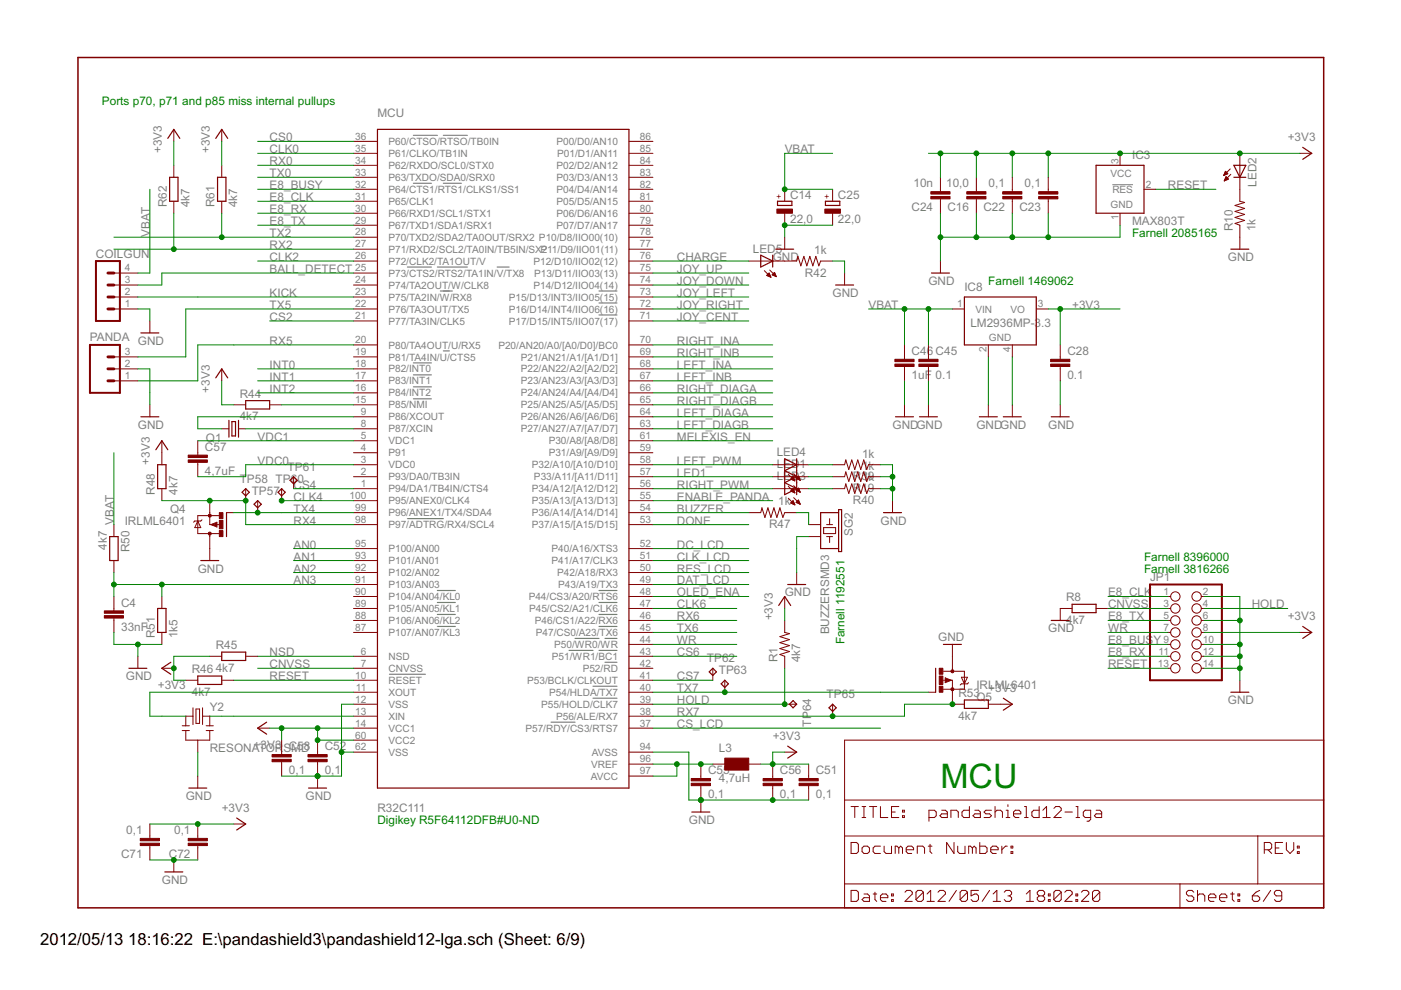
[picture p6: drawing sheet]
<svg xmlns="http://www.w3.org/2000/svg" width="297mm" height="210mm" viewBox="0 0 297 210" stroke-linecap="round" stroke-linejoin="round" font-family="sans-serif">
<g fill="none" stroke="#808080" stroke-width=".25">
<path d="M87.7 28.7h5M87.7 38.9h3.8M94 28.7h5.1M94 38.9h3.8M86.4 56.6h5.1M92.7 56.6h6.4M105.4 56.6h2.5M87.7 76.9h3.8M87.7 79.5h3.8M93.4 61.7h2.5M94 74.4h1.3M127 61.7h3.8"/>
<path d="M127 64.2h3.8M127 66.8h3.8M87.7 82h3.8M87.7 84.6h3.8M86.4 110h7.6M92.7 125.2h3.8M92.7 127.7h3.8M92.7 130.3h3.8M92.7 132.8h3.8M120.6 137.9h5.1M121.9 135.4h5.1M127 137.9h3.8"/>
<path d="M127 125.2h3.8M127 127.7h3.8M127 130.3h3.8M127 132.8h3.8M128.3 135.4h2.5M82.6 143h7.6M116.8 153.1h5.1M125.7 145.5h5.1M125.7 148h5.1M128.3 140.4h2.5"/>
</g>
<path d="M235.8 39.2h4.4" fill="none" stroke="#808080" stroke-width=".21"/>
<path d="M16.5 12.2h264.1v180.3h-264.1zM45.9 111l-.9 .2 .9 .3v-.3h-.3M200.8 144.2h-.3v-.2l.9 .2-.9 .3" fill="none" stroke="#800000" stroke-width=".32"/>
<g fill="none" stroke="#800000" stroke-width=".21">
<path d="M36.9 27.4v2.6M36.9 35.1v2.5M47 27.4v2.6M47 35.1v2.5M75 32.5h5M75 35.1h5M75 37.6h5M75 30h5M133.3 32.5h5.1M133.3 35.1h5.1M133.3 37.6h5.1M133.3 30h5.1"/>
<path d="M199.4 37.6v3M207 37.6v3M214.6 37.6v3M222.2 37.6v3M237.5 32.5v2.6M259.5 37.1h.2M259.5 37h.5M259.6 36.9h.6M259.6 38.3h.1M259.6 38.2h.3M259.7 36.7h.5M259.7 36.6h.4"/>
<path d="M259.7 38.1h.5M259.7 36.5h.3M259.7 38h.7M259.8 36.4h.1M259.8 37.8h.5M259.8 36.3l.5 .5-.9 .4zM259.8 37.7h.4M259.9 37.6h.2M259.9 37.5l-.3 .9M259.9 37.5l.6 .5-.9 .4M259.9 37.5h.1M260.8 35.8l-1.4 1.4"/>
<path d="M261 37l-1.4 1.4M262.9 32.5v10.2l1 .2-2 .7 2 .6-2 .6 2 .7-2 .6 2 .6-2 .7 1 .4v5M275.6 32.5h2.5M24.2 57.9h5M36.9 42.7v2.5M47 42.7v2.5M75 40.1h5M75 42.7h5M75 45.2h5M75 47.8h5M75 50.3h5M75 52.8h5"/>
<path d="M75 55.4h5M75 57.9h5M133.3 40.1h5.1M133.3 42.7h5.1M133.3 45.2h5.1M133.3 47.8h5.1M133.3 50.3h5.1M133.3 52.8h5.1M133.3 55.4h5.1M133.3 57.9h5.1M158.7 55.4h10.2l.3-1 .6 2 .6-2 .7 2 .6-2 .6 2 .7-2 .6 2 .4-1h2.5M162.1 57.4l1.3 1.4"/>
<path d="M162.6 58.4l.5-.5 .3 .9zM162.6 58.3h.7M162.7 58.5h.6M162.8 58.2h.4M162.9 58.1h.3M162.9 58.6h.5M163 58h.1M163.2 57.3l1.4 1.4M163.2 58.7h.2M163.7 58.3l.5-.5 .4 .9zM163.8 58.2h.6M163.8 58.3h.6"/>
<path d="M163.9 58.1h.4M164 58h.3M164.1 58.5h.4M164.1 57.8h.2M164.4 58.6h.1M166.4 40.1v2.6M166.4 45.2v2.6M166.4 50.3v2.5M176.5 40.1v2.6M176.5 45.2v2.6M179.1 57.9v2.5M199.4 42.2v3"/>
<path d="M199.4 55.4v2.5M207 42.2v3M214.6 42.2v3M222.2 42.2v3M237.5 45.2v2.6M242.5 40.1h2.6M24.2 60.4h5M24.2 63h5M24.2 65.5h5M24.2 75.7h5M24.2 78.2h5M31.8 68.1v2.5"/>
<path d="M47 78.2v2.6M75 60.4h5M75 63h5M75 65.5h5M75 68.1h5M75 73.1h5M75 75.7h5M75 78.2h5M133.3 60.4h5.1M133.3 63h5.1M133.3 65.5h5.1M133.3 68.1h5.1"/>
<path d="M133.3 73.1h5.1M133.3 75.7h5.1M133.3 78.2h5.1M191.8 73.1v3.1M191.8 77.7v3.1M196.8 73.1v3.1M196.8 77.7v3.1M201.9 65.5h2.6M209.5 73.1v2.6M214.6 73.1v2.6M219.7 65.5h2.5M224.8 73.1v3.1"/>
<path d="M224.8 77.7v3.1M24.2 80.8h5M31.8 85.8v2.6M34.3 93.5v5M41.9 93.5v3M41.9 98v3.1M47 90.9h1.5M49.6 85.8h2.5M50.6 90.9h1.5M57.2 85.8h2.5M75 80.8h5M75 83.3h5"/>
<path d="M75 85.8h5M75 88.4h5M75 90.9h5M75 93.5h5M75 96h5M75 98.5h5M133.3 80.8h5.1M133.3 83.3h5.1M133.3 85.8h5.1M133.3 88.4h5.1M133.3 90.9h5.1M133.3 93.5h5.1"/>
<path d="M133.3 96h5.1M133.3 98.5h5.1M163.8 98.5h7.6M176.5 98.5h2.6l.2-1 .7 2 .6-2 .6 2 .7-2 .6 2 .6-2 .7 2 .3-1h2.6M191.8 85.8v2.6M196.8 85.8v2.6M209.5 85.8v2.6M214.6 85.8v2.6M224.8 85.8v2.6M24.2 111.2v2.6M24.2 118.9v2.5M34.3 103.6v2.6"/>
<path d="M41.9 110.5l.7 1.4h-1.3zM42.8 110.2l-.2 .3h-1.3l-.3 .2M44.5 106.2v5h.3M44.5 113.1v5.8M44.7 111.2l1.3-.5v1zM45.9 111.2h.9M46.5 109.3h-4.6v3.8h4.6M48 108.7h1.6M52.1 103.6v2.6M54.6 106.2v2.5M59.7 103.6v2.6M62.3 101.1v2.5"/>
<path d="M75 101.1h5M75 103.6h5M75 106.2h5M75 108.7h5M75 111.2h5M75 116.3h5M75 118.9h5M133.3 101.1h5.1M133.3 103.6h5.1M133.3 106.2h5.1M133.3 108.7h5.1M133.3 111.2h5.1"/>
<path d="M133.3 116.3h5.1M133.3 118.9h5.1M158.7 108.7h2.6l.2-1 .7 2 .6-2 .6 2 .7-2 .6 2 .7-2 .6 2 .4-1h2.5M163.8 101.1h7.6M163.8 103.6h7.6M167.1 103.1l1.4 1.4M167.1 105.6l1.4 1.4M167.1 100.6l1.4 1.4M167.6 104.1l.5-.5 .4 .9zM167.6 106.7l.5-.5 .4 .8zM167.6 101.6l.5-.5 .4 .9zM167.7 104h.6"/>
<path d="M167.7 101.5h.6M167.7 106.6h.6M167.7 104.2h.7M167.7 106.7h.7M167.8 101.6h.6M167.8 103.9h.5M167.8 106.4h.5M167.8 101.4h.5M167.9 101.3h.3M168 103.8h.2M168 106.3h.2M168 106.8h.4"/>
<path d="M168 104.3h.4M168 101.7h.4M168.1 103.7h.1M168.1 101.2h.1M168.1 106.2h.1M168.3 103l1.4 1.4M168.3 105.5l1.4 1.4M168.3 100.4l1.4 1.4M168.3 106.9h.2M168.3 104.4h.2M168.3 101.9h.2M168.8 104l.5-.5 .4 .9z"/>
<path d="M168.8 106.5l.5-.5 .4 .9zM168.8 101.5l.5-.6 .4 .9zM168.8 103.9h.7M168.8 106.4h.7M168.8 101.4h.7M168.9 106.6h.6M168.9 104h.6M168.9 101.5h.6M169 101.3h.4M169 103.8h.4M169 106.3h.4M169.1 103.7h.3"/>
<path d="M169.1 101.2h.3M169.1 106.2h.3M169.2 104.2h.4M169.2 106.7h.4M169.2 103.6h.1M169.2 106.1h.1M169.2 101.6h.4M169.2 101h.1M169.5 106.8h.1M169.5 104.3h.1M169.5 101.7h.1M171.4 111.2h2.6"/>
<path d="M171.4 113.8h2.6M174.6 111.9h2.6v1.2h-2.6zM175.3 111.2h1.2M175.3 113.8h1.2M175.9 110v1.2M175.9 113.8v1.2M176.5 101.1h2.6l.2-1 .7 2 .6-2 .6 2 .7-2 .6 2 .6-2 .7 2 .3-1h2.6M176.5 103.6h2.6l.2-1 .7 2 .6-2 .6 2 .7-2 .6 2 .6-2 .7 2 .3-1h2.6M189.2 106.2v2.5M24.2 126.5v3M24.2 131v3.1M29.2 139.1v2.6"/>
<path d="M34.3 126.5v2.5M34.3 134.1v2.5M44.5 139.1h2.5M52.1 139.1h2.5M75 121.4h5M75 123.9h5M75 126.5h5M75 129h5M75 131.6h5M75 134.1h5M75 139.1h5M133.3 121.4h5.1"/>
<path d="M133.3 123.9h5.1M133.3 126.5h5.1M133.3 129h5.1M133.3 131.6h5.1M133.3 134.1h5.1M133.3 136.6h5.1M133.3 139.1h5.1M166.4 126.5v2.5M166.4 131.6v2.5l1 .2-2 .7 2 .6-2 .6 2 .7-2 .6 2 .6-2 .7 1 .3v2.6M168.9 121.4v2.5M201.9 136.6v5.7M227.3 129h-2.5v2.6"/>
<path d="M232.4 129h2.5M247.6 126.5h.6M247.6 129h.6M247.6 131.6h.6M247.6 134.1h.6M247.6 136.6h.6M247.6 139.1h.6M254.7 126.5h.5M254.7 129h.5M254.7 131.6h.5M254.7 134.1h.5M254.7 136.6h.5"/>
<path d="M254.7 139.1h.5M275.6 134.1h2.5M34.3 141.7h2.6M38.6 153.9h1.6M38.6 154.9h1.6M39.4 154.9v2h5.1v-2M39.4 144.2h2.5M40.9 151.8h-1.5v2.1M40.9 150.1v3.5M41.6 150.3h.7v3.1h-.7zM41.9 156.9v2.6M42.9 151.8h1.6v2.1"/>
<path d="M42.9 150.1v3.5M43.7 153.9h1.5M43.7 154.9h1.5M47 144.2h2.6M54.6 154.4h2.6M59.7 156.9v3.1M67.3 156.9v3.1M75 156.9h5M75 141.7h5M75 144.2h5M75 146.8h5M75 149.3h5"/>
<path d="M75 151.8h5M75 154.4h5M75 159.5h5M133.3 141.7h5.1M133.3 144.2h5.1M133.3 146.8h5.1M133.3 149.3h5.1M133.3 151.8h5.1M133.3 154.4h5.1M133.3 159.5h5.1M151.1 141.7v2.5M153.7 144.2v2.6"/>
<path d="M166.4 149.3h2.5M166.4 159.5h2.5M176.5 149.3v2.5M179.1 156.9h101.5v35.6h-101.5zM196.8 146.8h1.6M199.6 144.2h.9M199.9 142.3h4.6v3.8h-4.6M200.4 143.7l1.3 .5-1.3 .5zM201.6 144.2h.3v5.1h2.6M203.8 143.6h1.3l-.6 1.4zM205.4 144.7l-.3 .3h-1.3l-.2 .2M209.5 149.3h5.1"/>
<path d="M247.6 141.7h.6M254.7 141.7h.5M262.9 144.2v2.6M31.8 174.7v3.1M31.8 179.3v3M41.9 164.5v2.6M41.9 174.7v3.1M41.9 179.3v3M49.6 174.7h2.5M59.7 161.5v3M67.3 161.5v5.6M133.3 162h5.1"/>
<path d="M133.3 164.5h5.1M148.6 162v3.1M148.6 166.6v5.6M151.1 162h2.6M158.7 162h2.6M163.8 162v3.1M163.8 166.6v3M171.4 162v3.1M171.4 166.6v3M179.1 177.2h101.5M179.1 169.6h101.5M180.4 178.6h1.2l.4 .4v1.6l-.4 .4h-1.2z"/>
<path d="M180.4 171h1.6M181.2 171v2.3M182.8 179.8l.4-.4h.7l.4 .4v.8l-.4 .4h-.7l-.4-.4zM182.8 171h.8M182.8 173.3h.8M183.2 171v2.3M184.3 171h1.6M185.1 171v2.3M186.7 171v2.3h1.5M186.7 179.4h-1.2l-.4 .4v.8l.4 .4h1.2M187.5 179.4v1.2l.4 .4h1.1v-1.6M189 172.2h.8"/>
<path d="M190.6 171h-1.6v2.3h1.6M190.6 179.8l-.4-.4h-.4v1.6M190.6 179.8l.4-.4 .3 .4v1.2M190.6 179.8v1.2M191.3 173h.4v.3h-.4zM191.3 171.8h.4v.4h-.4zM196.8 179.4h.8M197 173.3h1.1l.4-.3v-.8l-.4-.4h-1.1v2.3M197.2 179v1.6l.4 .4M199.7 171.8h.7l.5 .4v1.1h-1.2l-.4-.3 .4-.4h1.2M201.6 173.3v-1.5h1.2l.4 .4v1.1M202.3 178.6v2.4l-1.6-2.4v2.4"/>
<path d="M203.1 179.4v1.2l.3 .4h1.2v-1.6M205.5 171v2.3h-1.2l-.3-.3v-.8l.3-.4h1.2M206.2 179.8l-.4-.4h-.4v1.6M206.2 179.8v1.2M206.2 179.8l.3-.4 .4 .4v1.2M206.7 171.8h.8l.4 .4v1.1h-1.2l-.4-.3 .4-.4h1.2M207.7 178.6v2.4h1.2l.4-.4v-.8l-.4-.4h-1.2M210.2 171.8h-1.2l-.4 .4 .4 .4h.8l.4 .4-.4 .3h-1.2M211 172.2l.4-.4h.8l.3 .4v1.1M211 171v2.3M212.4 179.4v1.6M213.3 173.3h.8"/>
<path d="M213.3 171.8h.4v1.5M213.6 179.4h-.4l-.8 .8M213.7 170.6v.4M214.4 179.4h.3v.4h-.3zM214.9 172.6h1.5v-.4l-.4-.4h-.7l-.4 .4v.8l.4 .3h.7M217.2 171h.4v2.3M217.2 173.3h.8M220.3 171v2.3h-1.1l-.4-.3v-.8l.4-.4h1.1M221.1 173.3h1.6M221.1 171.8l.8-.8v2.3M223.5 171.4l.3-.4h.8l.4 .4v.4l-1.5 1.5h1.5M225.8 172.2h1.6"/>
<path d="M228.1 171h.4v2.3M228.1 173.3h.8M231.2 173.3h-1.1l-.4-.3v-.8l.4-.4h1.1v1.9l-.4 .4h-.3M232.4 171.8h.8l.4 .4v1.1h-1.2l-.4-.3 .4-.4h1.2M266.7 177.2v10.2M270.4 179.8h.8M271.9 178.6h-1.5v2.4h1.5M272.7 178.6v1.6l.8 .8 .8-.8v-1.6M275.1 179.4h.4v.4h-.4zM36.9 182.3v2.6M179.1 187.4h101.5M180.4 188.8h1.2l.4 .4v1.5l-.4 .4h-1.2z"/>
<path d="M183.2 189.5h.7l.4 .4v1.2h-1.1l-.4-.4 .4-.4h1.1M185.1 189.5h.8M185.5 189.2v1.5l.4 .4M186.7 190.3h1.5v-.4l-.3-.4h-.8l-.4 .4v.8l.4 .4h.8M189 190.7h.4v.4h-.4zM189 189.5h.4v.4h-.4zM191.9 189.2l.4-.4h.7l.4 .4v.3l-1.5 1.6h1.5M192.1 180.2h1.6v-.4l-.4-.4h-.8l-.4 .4v.8l.4 .4h.8M194.5 181v-1.6h1.1l.4 .4v1.2M195.8 189.2v1.5l-.4 .4h-.8l-.4-.4M195.8 189.2l-.4-.4h-.8l-.4 .4v1.5M195.8 189.2l-1.6 1.5"/>
<path d="M196.6 191.1h1.5M196.6 189.5l.7-.7v2.3M198.9 189.2l.4-.4h.7l.4 .4v.3l-1.5 1.6h1.5M202.8 188.8l-1.6 2.3M205.1 189.2v1.5l-.4 .4h-.8l-.3-.4M205.1 189.2l-.4-.4h-.8l-.3 .4v1.5M205.1 189.2l-1.5 1.5M207.5 188.8h-1.6v1.1l.8-.4h.4l.4 .4v.8l-.4 .4h-.8l-.4-.4M209.8 188.8l-1.6 2.3M210.1 180.2h1.5v-.4l-.4-.4h-.8l-.3 .4v.8l.3 .4h.8M210.6 191.1h1.5M210.6 189.5l.7-.7v2.3"/>
<path d="M212.9 189.2l.4-.4h.8l.4 .4v.3l-.4 .4M213.7 189.9h.4M214.1 189.9l.4 .4v.4l-.4 .4h-.8l-.4-.4M214.4 180.6h.3v.4h-.3zM217.6 191.1h1.5M217.6 189.5l.8-.7v2.3M220.3 189.9l-.4 .4v.4l.4 .4h.8l.4-.4v-.4l-.4-.4M220.3 189.9l-.4-.4v-.3l.4-.4h.8l.4 .4v.3l-.4 .4M220.3 189.9h.8M222.3 190.7h.4v.4h-.4zM222.3 189.5h.4v.4h-.4zM225 189.2v1.5l-.4 .4h-.8l-.4-.4"/>
<path d="M225 189.2l-.4-.4h-.8l-.4 .4v1.5M225 189.2l-1.6 1.5M225.8 189.2l.4-.4h.7l.4 .4v.3l-1.5 1.6h1.5M228.1 190.7h.4v.4h-.4zM228.1 189.5h.4v.4h-.4zM229.3 189.2l.4-.4h.7l.4 .4v.3l-1.5 1.6h1.5M233.2 189.2v1.5l-.4 .4h-.8l-.4-.4M233.2 189.2l-.4-.4h-.8l-.4 .4v1.5M233.2 189.2l-1.6 1.5M250.2 187.4v5.1M253.1 189.2l-.4-.4h-.8l-.4 .4v.3l.4 .4h.8l.4 .4v.4l-.4 .4h-.8l-.4-.4M253.9 189.9l.4-.4h.8l.3 .4v1.2"/>
<path d="M253.9 188.8v2.3M256.2 190.3h1.6v-.4l-.4-.4h-.8l-.4 .4v.8l.4 .4h.8M258.6 190.3h1.5v-.4l-.4-.4h-.7l-.4 .4v.8l.4 .4h.7M260.9 189.5h.8M261.3 189.2v1.5l.4 .4M262.5 190.7h.3v.4h-.3zM262.5 189.5h.3v.4h-.3zM265.5 189.9h1.2l.4 .4v.4l-.4 .4h-.8l-.4-.4zM267.1 188.8l-.8 .4-.8 .7M268.1 180.2h1.1l.4-.4v-.8l-.4-.4h-1.1v2.4M268.8 180.2l.8 .8M269.4 188.8l-1.6 2.3"/>
<path d="M271.8 189.9h-1.2l-.4-.4v-.3l.4-.4h.8l.4 .4v1.5l-.4 .4h-.8l-.4-.4M275.1 180.6h.4v.4h-.4z"/>
<circle cx="249.2" cy="126.5" r=".99"/>
<circle cx="249.2" cy="129" r=".99"/>
<circle cx="249.2" cy="131.6" r=".99"/>
<circle cx="249.2" cy="134.1" r=".99"/>
<circle cx="249.2" cy="139.1" r=".99"/>
<circle cx="249.2" cy="136.6" r=".99"/>
<circle cx="253.7" cy="129" r=".99"/>
<circle cx="253.7" cy="126.5" r=".99"/>
<circle cx="253.7" cy="131.6" r=".99"/>
<circle cx="253.7" cy="134.1" r=".99"/>
<circle cx="253.7" cy="136.6" r=".99"/>
<circle cx="253.7" cy="139.1" r=".99"/>
<circle cx="249.2" cy="141.7" r=".99"/>
<circle cx="253.7" cy="141.7" r=".99"/>
</g>
<g fill="none" stroke="#800000" stroke-width=".25">
<path d="M35.6 29.3l1.3-1.9 1.2 1.9M36 37.6h1.7v5.1h-1.7zM45.7 29.3l1.3-1.9 1.3 1.9M46.1 37.6h1.8v5.1h-1.8zM80 27.4h53.3v139.7h-53.3zM232.4 35.1h10.1v10.1h-10.1zM261.6 35.1h2.5l-1.2 2.5zM261.6 37.6h2.5M276.2 31.2l1.9 1.3-1.9 1.3M161.3 54.1l2.5 1.3-2.5 1.2zM163.8 54.1v2.5M164.5 52.8h3.8"/>
<path d="M164.8 42.7h3.1v.9h-3.1zM175 42.7h3.1v.9h-3.1zM197.5 57.9h3.8M261 52.8h3.8M29.9 70.6h3.8M177.2 60.4h3.8M204.5 63h15.2v10.1h-15.2zM29.9 88.4h3.8M33 95.4l1.3-1.9 1.3 1.9M33.4 98.5h1.8v5.1h-1.8zM45.7 80.1l1.3-1.9 1.3 1.9M48.5 89.1v3.6"/>
<path d="M49.2 89.4h.7v3h-.7zM50.6 89.1v3.6M52.1 84.9h5.1v1.8h-5.1zM166.4 97.3l2.5 1.2-2.5 1.3 2.5 1.3-2.5 1.2 2.5 1.3-2.5 1.3zM168.9 97.3v7.6M189.9 88.4h3.8M194.9 88.4h3.9M207.6 88.4h3.9M212.7 88.4h3.8M222.9 88.4h3.8M23.3 113.8h1.7v5.1h-1.7zM42.6 118.9h3.8"/>
<path d="M48 108.7v5.1M52.1 103.6l.8 .8-.8 .7-.8-.7zM54.6 106.2l.8 .7-.8 .8-.7-.8zM59.7 103.6l.8 .8-.8 .7-.8-.7zM62.3 101.1l.7 .7-.7 .8-.8-.8zM177.8 108.7h-3.8v7.6h3.8M177.8 108.1h.6v8.8h-.6zM187.3 108.7h3.8M33.4 129h1.8v5.1h-1.8zM47 138.3h5.1v1.7h-5.1zM165.1 128.4l1.3-1.9 1.2 1.9M167 123.9h3.8"/>
<path d="M200 136.6h3.8M222.9 131.6h3.8M227.3 128.1h5.1v1.8h-5.1zM276.2 132.8l1.9 1.3-1.9 1.3M27.3 141.7h3.8M36.2 140.4l-1.9 1.3 1.9 1.3M41.9 143.3h5.1v1.8h-5.1zM56.5 153.1l-1.9 1.3 1.9 1.3M150.4 142.5l.7-.8 .8 .8-.8 .7zM153.7 144.2l.7 .8-.7 .8-.8-.8zM167 158.2l1.9 1.3-1.9 1.2M167.4 149.3l.7-.8 .8 .8-.8 .8z"/>
<path d="M175.8 150.1l.7-.8 .8 .8-.8 .7zM198.4 141.7v5.1M204.5 148.4h5v1.8h-5zM212.7 148l1.9 1.3-1.9 1.3M261 146.8h3.8M40 167.1h3.8M50.2 173.4l1.9 1.3-1.9 1.3M65.4 167.1h3.8M146.7 172.2h3.8M34.9 184.9h3.9"/>
</g>
<g fill="#800000" stroke="#800000" stroke-width=".21">
<path d="M169.4 166.1h4.1v.5h-4.1z"/>
<path d="M169.4 165.1h4.1v.5h-4.1z"/>
<path d="M65.3 161h4.1v.5h-4.1z"/>
<path d="M65.3 160h4.1v.5h-4.1z"/>
<path d="M146.6 166.1h4v.5h-4z"/>
<path d="M146.6 165.1h4v.5h-4z"/>
<path d="M161.8 166.1h4.1v.5h-4.1z"/>
<path d="M161.8 165.1h4.1v.5h-4.1z"/>
<path d="M153.7 160.7h5v2.6h-5z"/>
<path d="M39.9 97.5h4.1v.5h-4.1z"/>
<path d="M39.9 96.5h4.1v.5h-4.1z"/>
<path d="M57.7 161h4v.5h-4z"/>
<path d="M57.7 160h4v.5h-4z"/>
<path d="M164.7 44.3h3.3v.9h-3.3z"/>
<path d="M205 40.6h4v.5h-4z"/>
<path d="M205 41.7h4v.5h-4z"/>
<path d="M212.6 40.6h4.1v.5h-4.1z"/>
<path d="M212.6 41.7h4.1v.5h-4.1z"/>
<path d="M220.2 40.6h4.1v.5h-4.1z"/>
<path d="M220.2 41.7h4.1v.5h-4.1z"/>
<path d="M197.4 40.6h4v.5h-4z"/>
<path d="M197.4 41.7h4v.5h-4z"/>
<path d="M174.9 44.3h3.3v.9h-3.3z"/>
<path d="M29.7 177.8h4.1v.5h-4.1z"/>
<path d="M29.7 178.8h4.1v.5h-4.1z"/>
<path d="M39.9 177.8h4.1v.5h-4.1z"/>
<path d="M39.9 178.8h4.1v.5h-4.1z"/>
<path d="M222.8 77.2h4v.5h-4z"/>
<path d="M222.8 76.2h4v.5h-4z"/>
<path d="M194.8 77.2h4.1v.5h-4.1z"/>
<path d="M194.8 76.2h4.1v.5h-4.1z"/>
<path d="M189.7 77.2h4.1v.5h-4.1z"/>
<path d="M189.7 76.2h4.1v.5h-4.1z"/>
<path d="M22.1 130.5h4.1v.5h-4.1z"/>
<path d="M22.1 129.5h4.1v.5h-4.1z"/>
<path d="M46.5 108.7h.8v1.3h-.8z"/>
<path d="M46.5 112.5h.8v1.3h-.8z"/>
<path d="M46.5 110.3h.8v1.8h-.8z"/>
<path d="M199.1 145.5h.8v1.3h-.8z"/>
<path d="M199.1 141.7h.8v1.3h-.8z"/>
<path d="M199.1 143.3h.8v1.8h-.8z"/>
</g>
<path d="M20.3 55.4h5.1v12.7h-5.1zM19.1 73.1h6.3v10.2h-6.3zM243.8 123.9h15.3v20.3h-15.3z" fill="none" stroke="#800000" stroke-width=".42"/>
<path d="M22.9 57.9h1.3M22.9 60.4h1.3M22.9 63h1.3M22.9 65.5h1.3M22.9 75.7h1.3M22.9 78.2h1.3M22.9 80.8h1.3" fill="none" stroke="#800000" stroke-width=".61"/>
<g fill="#800000" stroke="#800000" stroke-width=".21">
<circle cx="44.5" cy="109.3" r=".33"/>
<circle cx="44.5" cy="113.1" r=".33"/>
<circle cx="201.9" cy="146.1" r=".33"/>
<circle cx="201.9" cy="142.3" r=".33"/>
</g>
<g fill="none" stroke="#008000" stroke-width=".21">
<path d="M36.9 30v5.1M47 30v5.1M54.6 37.6h20.4M54.6 35.1h20.4M54.6 32.5h20.4M54.6 30h20.4M176.5 32.5h-10.1v7.6h10.1M196.8 32.5h78.8M199.4 32.5v5.1M207 32.5v5.1M214.6 32.5v5.1M222.2 32.5v5.1"/>
<path d="M24.2 50.3h50.8M24.2 52.8h50.8M31.8 40.1v17.8h-2.6M36.9 45.2v7.6M47 45.2v5.1M54.6 47.8h20.4M54.6 55.4h20.4M54.6 40.1h20.4M54.6 42.7h20.4M54.6 45.2h20.4M75 57.9h-40.7v2.5h-5.1M138.4 55.4h20.3"/>
<path d="M138.4 57.9h20.3M176.5 47.8h-10.1v2.5M176.5 55.4h2.6v2.5M199.4 45.2v10.2M207 45.2v5.1M214.6 45.2v5.1M222.2 45.2v5.1M237.5 47.8v2.5h-38.1M245.1 40.1h12.7M29.2 78.2h2.6v7.6M29.2 65.5h2.6v2.6M29.2 63h45.8"/>
<path d="M54.6 78.2h20.4M57.2 68.1h17.8M75 73.1h-33.1v7.7h-12.7M75 65.5h-35.6v10.2h-10.2M138.4 78.2h25.4M138.4 65.5h20.3M138.4 73.1h25.4M138.4 75.7h25.4M138.4 63h20.3M138.4 68.1h20.3M138.4 60.4h20.3M184.1 65.5h17.8"/>
<path d="M191.8 65.5v7.6M196.8 65.5v7.6M209.5 75.7v10.1M214.6 75.7v10.1M222.2 65.5h15.3M224.8 65.5v7.6M24.2 96v15.2M41.9 93.5h33.1M47 80.8v5h2.6M52.1 90.9h22.9M54.6 80.8h20.4M54.6 83.3h20.4"/>
<path d="M59.7 85.8h15.3M75 98.5h-22.9v2.6h-10.2M75 88.4h-33.1v2.5h5.1M138.4 93.5h25.4M138.4 98.5h25.4M138.4 85.8h25.4M138.4 80.8h25.4M138.4 90.9h25.4M138.4 88.4h25.4M138.4 83.3h25.4M171.4 98.5h5.1M186.7 98.5h2.5v7.7"/>
<path d="M191.8 80.8v5M196.8 80.8v5M224.8 80.8v5M34.3 106.2h17.8v5h22.9M49.6 108.7h25.4M59.7 106.2h15.3M62.3 103.6h12.7M62.3 116.3h12.7M62.3 118.9h12.7M138.4 101.1h25.4M138.4 103.6h25.4M138.4 116.3h20.3"/>
<path d="M138.4 118.9h20.3M138.4 106.2h25.4M138.4 108.7h20.3M138.4 111.2h20.3M168.9 108.7h2.5v2.5M171.4 101.1h5.1M171.4 113.8h-2.5v7.6M171.4 103.6h5.1M186.7 101.1h2.5M186.7 103.6h2.5M24.2 134.1v2.5h10.1M24.2 121.4v5.1"/>
<path d="M24.2 123.9h50.8M29.2 136.6v2.5M34.3 123.9v2.6M44.5 139.1h-7.6v5.1h2.5M54.6 139.1h20.4M62.3 121.4h12.7M138.4 126.5h20.3M138.4 131.6h17.8M138.4 136.6h17.8M138.4 139.1h17.8M138.4 129h17.8M138.4 134.1h17.8"/>
<path d="M138.4 121.4h20.3M138.4 123.9h20.3M166.4 129v2.6M234.9 126.5h12.7M234.9 131.6h12.7M234.9 136.6h12.7M234.9 139.1h12.7M234.9 129h12.7M234.9 134.1h12.7M255.2 126.5h7.7v17.7M255.2 131.6h7.7M255.2 136.6h7.7"/>
<path d="M255.2 139.1h7.7M255.2 129h17.8M255.2 134.1h20.4M41.9 159.5v5M44.5 151.8h30.5M49.6 144.2h25.4M54.6 141.7h20.4M57.2 154.4h17.8M59.7 154.4v2.5M67.3 154.4v2.5h7.7M72.4 159.5h2.6M75 149.3h-2.6v15.2h-12.7"/>
<path d="M75 146.8h-43.2v5h7.6M138.4 159.5h7.6v10.1h25.4M138.4 144.2h12.7M138.4 154.4h48.3M138.4 146.8h58.4M166.4 159.5h-2.6v2.5M166.4 141.7v7.6h-28M201.9 149.3h-10.1v2.5h-53.4M234.9 141.7h12.7M255.2 141.7h7.7M31.8 174.7h17.8M138.4 162h12.7"/>
<path d="M143.5 162v2.5h-5.1M161.3 162h10.1M31.8 182.3h10.1"/>
</g>
<g fill="#008000" stroke="#008000" stroke-width=".21">
<circle cx="67.3" cy="164.5" r=".51"/>
<circle cx="72.4" cy="159.5" r=".51"/>
<circle cx="148.6" cy="169.6" r=".51"/>
<circle cx="163.8" cy="169.6" r=".51"/>
<circle cx="262.9" cy="131.6" r=".51"/>
<circle cx="262.9" cy="136.6" r=".51"/>
<circle cx="262.9" cy="139.1" r=".51"/>
<circle cx="262.9" cy="141.7" r=".51"/>
<circle cx="166.4" cy="47.8" r=".51"/>
<circle cx="36.9" cy="182.3" r=".51"/>
<circle cx="207" cy="50.3" r=".51"/>
<circle cx="214.6" cy="50.3" r=".51"/>
<circle cx="222.2" cy="50.3" r=".51"/>
<circle cx="199.4" cy="50.3" r=".51"/>
<circle cx="189.2" cy="103.6" r=".51"/>
<circle cx="189.2" cy="101.1" r=".51"/>
<circle cx="29.2" cy="136.6" r=".51"/>
<circle cx="166.4" cy="149.3" r=".51"/>
<circle cx="148.6" cy="162" r=".51"/>
<circle cx="143.5" cy="162" r=".51"/>
<circle cx="153.7" cy="146.8" r=".51"/>
<circle cx="59.7" cy="106.2" r=".51"/>
<circle cx="54.6" cy="108.7" r=".51"/>
<circle cx="34.3" cy="123.9" r=".51"/>
<circle cx="24.2" cy="123.9" r=".51"/>
<circle cx="36.9" cy="52.8" r=".51"/>
<circle cx="47" cy="50.3" r=".51"/>
<circle cx="52.1" cy="106.2" r=".51"/>
<circle cx="44.5" cy="106.2" r=".51"/>
<circle cx="41.9" cy="174.7" r=".51"/>
<circle cx="207" cy="32.5" r=".51"/>
<circle cx="237.5" cy="32.5" r=".51"/>
<circle cx="214.6" cy="32.5" r=".51"/>
<circle cx="222.2" cy="32.5" r=".51"/>
<circle cx="199.4" cy="32.5" r=".51"/>
<circle cx="262.9" cy="32.5" r=".51"/>
<circle cx="36.9" cy="141.7" r=".51"/>
<circle cx="59.7" cy="154.4" r=".51"/>
<circle cx="67.3" cy="156.9" r=".51"/>
<circle cx="67.3" cy="154.4" r=".51"/>
<circle cx="163.8" cy="162" r=".51"/>
<circle cx="224.8" cy="65.5" r=".51"/>
<circle cx="201.9" cy="149.3" r=".51"/>
<circle cx="176.5" cy="151.8" r=".51"/>
<circle cx="166.4" cy="40.1" r=".51"/>
<circle cx="196.8" cy="65.5" r=".51"/>
<circle cx="191.8" cy="65.5" r=".51"/>
</g>
<text font-size="8" fill="#008000" x="199.4" y="167.1">MCU</text>
<g font-size="4">
<text x="8.5" y="200.4">2012/05/13</text>
<text x="27.2" y="200.4">18:16:22 E:\pandashield3\pandashield12-lga.sch (Sheet: 6/9)</text>
</g>
<g font-size="2.8" fill="#008000">
<text x="21.6" y="22.3">Ports p70, p71 and p85 miss internal pullups</text>
<text x="240" y="50.3">Farnell 2085165</text>
<text x="209.5" y="60.4">Farnell 1469062</text>
<text x="242.6" y="118.8">Farnell 8396000</text>
<text x="242.6" y="121.4">Farnell 3816266</text>
<text x="179.1" y="136.6" transform="rotate(-90 179.1 136.6)">Farnell 1192551</text>
<text x="80" y="174.7">Digikey R5F64112DFB#U0-ND</text>
</g>
<g font-size="2.8" fill="#808080">
<text x="57.2" y="30">CS0</text>
<text x="80" y="24.9">MCU</text>
<text x="273" y="30">+3V3</text>
<text x="34.3" y="32.5" transform="rotate(-90 34.3 32.5)">+3V3</text>
<text x="44.5" y="32.5" transform="rotate(-90 44.5 32.5)">+3V3</text>
<text x="57.2" y="35">RX0</text>
<text x="57.2" y="32.5">CLK0</text>
<text x="166.4" y="32.5">VBAT</text>
<text x="240" y="33.8">IC3</text>
<text x="57.2" y="40.1">E8_BUSY</text>
<text x="57.2" y="37.6">TX0</text>
<text x="193.7" y="39.7">10n</text>
<text x="200.6" y="39.7">10,0</text>
<text x="209.6" y="39.7">0,1</text>
<text x="217.2" y="39.7">0,1</text>
<text x="247.6" y="40.1">RESET</text>
<text x="266.4" y="39.6" transform="rotate(-90 266.4 39.6)">LED2</text>
<text x="35.4" y="43.9" transform="rotate(-90 35.4 43.9)">R62</text>
<text x="40.2" y="43.9" transform="rotate(-90 40.2 43.9)">4k7</text>
<text x="45.5" y="43.9" transform="rotate(-90 45.5 43.9)">R61</text>
<text x="50.3" y="43.9" transform="rotate(-90 50.3 43.9)">4k7</text>
<text x="57.2" y="42.7">E8_CLK</text>
<text x="57.2" y="45.2">E8_RX</text>
<text x="57.2" y="47.7">E8_TX</text>
<text x="167.5" y="47.3">22,0</text>
<text x="167.5" y="42.2">C14</text>
<text x="177.7" y="47.3">22,0</text>
<text x="177.7" y="42.2">C25</text>
<text x="193.3" y="44.8">C24</text>
<text x="200.9" y="44.8">C16</text>
<text x="208.5" y="44.8">C22</text>
<text x="216.1" y="44.8">C23</text>
<text x="240" y="47.7">MAX803T</text>
<text x="31.8" y="50.3" transform="rotate(-90 31.8 50.3)">VBAT</text>
<text x="57.2" y="52.8">RX2</text>
<text x="57.2" y="50.3">TX2</text>
<text x="159.6" y="53.6">LED5</text>
<text x="172.6" y="53.8">1k</text>
<text x="261.4" y="49" transform="rotate(-90 261.4 49)">R10</text>
<text x="266.2" y="49" transform="rotate(-90 266.2 49)">1k</text>
<text x="20.3" y="54.6">COILGUN</text>
<text x="57.2" y="55.4">CLK2</text>
<text x="57.2" y="57.9">BALL_DETECT</text>
<text x="143.5" y="57.9">JOY_UP</text>
<text x="143.5" y="55.4">CHARGE</text>
<text x="163.8" y="55.4">GND</text>
<text x="170.7" y="58.6">R42</text>
<text x="260.3" y="55.4">GND</text>
<text x="57.2" y="65.5">TX5</text>
<text x="57.2" y="63">KICK</text>
<text x="143.5" y="63">JOY_LEFT</text>
<text x="143.5" y="65.5">JOY_RIGHT</text>
<text x="143.5" y="60.4">JOY_DOWN</text>
<text x="176.5" y="63">GND</text>
<text x="184.1" y="65.5">VBAT</text>
<text x="196.8" y="60.4">GND</text>
<text x="204.5" y="61.7">IC8</text>
<text x="227.3" y="65.5">+3V3</text>
<text x="57.2" y="68.1">CS2</text>
<text x="143.5" y="68.1">JOY_CENT</text>
<text x="205.7" y="69.3">LM2936MP-3.3</text>
<text x="19.1" y="72.4">PANDA</text>
<text x="29.2" y="73.1">GND</text>
<text x="57.2" y="73.1">RX5</text>
<text x="143.5" y="73.1">RIGHT_INA</text>
<text x="143.5" y="75.7">RIGHT_INB</text>
<text x="193.3" y="75.3">C46 C45</text>
<text x="226.3" y="75.3">C28</text>
<text x="44.5" y="83.3" transform="rotate(-90 44.5 83.3)">+3V3</text>
<text x="57.2" y="80.8">INT1</text>
<text x="57.2" y="83.3">INT2</text>
<text x="57.2" y="78.2">INT0</text>
<text x="143.5" y="78.2">LEFT_INA</text>
<text x="143.5" y="80.8">LEFT_INB</text>
<text x="143.5" y="83.3">RIGHT_DIAGA</text>
<text x="193.3" y="80.4">1uF</text>
<text x="198.4" y="80.4">0.1</text>
<text x="226.3" y="80.4">0.1</text>
<text x="50.8" y="89.1">4k7</text>
<text x="50.8" y="84.3">R44</text>
<text x="143.5" y="88.4">LEFT_DIAGA</text>
<text x="143.5" y="85.8">RIGHT_DIAGB</text>
<text x="29.2" y="90.9">GND</text>
<text x="43.5" y="95.6">C57</text>
<text x="43.7" y="93.7">Q1</text>
<text x="54.6" y="93.5">VDC1</text>
<text x="143.5" y="90.9">LEFT_DIAGB</text>
<text x="143.5" y="93.5">MELEXIS_EN</text>
<text x="189.2" y="90.9">GNDGND</text>
<text x="207" y="90.9">GNDGND</text>
<text x="222.2" y="90.9">GND</text>
<text x="31.8" y="98.5" transform="rotate(-90 31.8 98.5)">+3V3</text>
<text x="43.5" y="100.7">4,7uF</text>
<text x="54.6" y="98.5">VDC0</text>
<text x="61" y="99.8">TP61</text>
<text x="143.5" y="98.5">LEFT_PWM</text>
<text x="143.5" y="101.1">LED1</text>
<text x="164.7" y="99.3">LED1</text>
<text x="164.7" y="101.8">LED3</text>
<text x="164.7" y="96.8">LED4</text>
<text x="180.8" y="101.8">R319k</text>
<text x="182.8" y="99.5">1k</text>
<text x="182.8" y="97">1k</text>
<text x="32.8" y="104.9" transform="rotate(-90 32.8 104.9)">R48</text>
<text x="37.6" y="104.9" transform="rotate(-90 37.6 104.9)">4k7</text>
<text x="50.8" y="102.3">TP58 TP6</text>
<text x="53.4" y="104.9">TP57</text>
<text x="62.2" y="106.1">CLK4</text>
<text x="62.2" y="103.6">CS4</text>
<text x="63.1" y="102.3">0</text>
<text x="143.5" y="103.6">RIGHT_PWM</text>
<text x="143.5" y="106.1">ENABLE_PANDA</text>
<text x="165" y="107.2">1k</text>
<text x="180.8" y="104.3">R19</text>
<text x="180.8" y="106.9">R40</text>
<text x="24.2" y="111.2" transform="rotate(-90 24.2 111.2)">VBAT</text>
<text x="26.4" y="111.2">IRLML6401</text>
<text x="36" y="108.7">Q4</text>
<text x="62.2" y="108.7">TX4</text>
<text x="62.2" y="111.2">RX4</text>
<text x="143.5" y="108.7">BUZZER</text>
<text x="143.5" y="111.2">DONE</text>
<text x="163" y="112">R47</text>
<text x="180.8" y="113.7" transform="rotate(-90 180.8 113.7)">SG2</text>
<text x="186.7" y="111.2">GND</text>
<text x="22.6" y="116.5" transform="rotate(-90 22.6 116.5)">4k7</text>
<text x="27.4" y="117.1" transform="rotate(-90 27.4 117.1)">R50</text>
<text x="62.2" y="118.8">AN1</text>
<text x="62.2" y="116.3">AN0</text>
<text x="143.5" y="116.3">DC_LCD</text>
<text x="143.5" y="118.8">CLK_LCD</text>
<text x="41.9" y="121.4">GND</text>
<text x="62.2" y="121.4">AN2</text>
<text x="62.2" y="123.9">AN3</text>
<text x="143.5" y="121.4">RES_LCD</text>
<text x="143.5" y="123.9">DAT_LCD</text>
<text x="243.8" y="123.3">JP1</text>
<text x="25.7" y="128.6">C4</text>
<text x="143.5" y="126.5">OLED_ENA</text>
<text x="143.5" y="131.5">RX6</text>
<text x="143.5" y="129">CLK6</text>
<text x="163.8" y="131.5" transform="rotate(-90 163.8 131.5)">+3V3</text>
<text x="166.4" y="126.5">GND</text>
<text x="226" y="127.5">R8</text>
<text x="234.9" y="126.5">E8_CLK</text>
<text x="234.9" y="131.5">E8_TX</text>
<text x="234.9" y="129">CNVSS</text>
<text x="265.4" y="129">HOLD</text>
<text x="273" y="131.5">+3V3</text>
<text x="25.7" y="133.7">33nF</text>
<text x="32.8" y="135.4" transform="rotate(-90 32.8 135.4)">R51</text>
<text x="37.6" y="135.4" transform="rotate(-90 37.6 135.4)">1k5</text>
<text x="45.7" y="137.7">R45</text>
<text x="143.5" y="136.6">WR</text>
<text x="143.5" y="134.1">TX6</text>
<text x="175.8" y="134.5" transform="rotate(-90 175.8 134.5)">BUZZERSMD3</text>
<text x="198.9" y="135.9">GND</text>
<text x="222.2" y="134.1">GND</text>
<text x="226" y="132.3">4k7</text>
<text x="234.9" y="136.6">E8_BUS</text>
<text x="234.9" y="134.1">WR</text>
<text x="244.5" y="136.6">Y</text>
<text x="40.7" y="142.7">R46</text>
<text x="45.7" y="142.5">4k7</text>
<text x="57.2" y="139.2">NSD</text>
<text x="57.2" y="141.7">CNVSS</text>
<text x="143.5" y="139.2">CS6</text>
<text x="149.9" y="140.4">TP62</text>
<text x="152.4" y="143">TP63</text>
<text x="164.9" y="140.4" transform="rotate(-90 164.9 140.4)">R1</text>
<text x="169.7" y="140.4" transform="rotate(-90 169.7 140.4)">4k7</text>
<text x="234.9" y="139.2">E8_RX</text>
<text x="234.9" y="141.7">RESET</text>
<text x="26.7" y="144.2">GND</text>
<text x="33.5" y="146">+3V3</text>
<text x="40.7" y="147.5">4k7</text>
<text x="57.2" y="144.2">RESET</text>
<text x="143.5" y="149.3">HOLD</text>
<text x="143.5" y="144.2">CS7</text>
<text x="143.5" y="146.8">TX7</text>
<text x="175.3" y="148">TP65</text>
<text x="203.2" y="147.8">R53</text>
<text x="207" y="146">IRLML6401</text>
<text x="207" y="148.6">Q5</text>
<text x="209.5" y="146.8">+3V3</text>
<text x="260.3" y="149.3">GND</text>
<text x="44.5" y="150.8">Y2</text>
<text x="143.5" y="154.4">CS_LCD</text>
<text x="143.5" y="151.9">RX7</text>
<text x="172" y="154.1" transform="rotate(-90 172 154.1)">TP64</text>
<text x="203.2" y="152.6">4k7</text>
<text x="44.5" y="159.5">RESONATORSC58</text>
<text x="53.8" y="158.7">+3V3</text>
<text x="61.8" y="159.5">MD</text>
<text x="68.9" y="159.1">C52</text>
<text x="152.4" y="159.5">L3</text>
<text x="163.8" y="156.9">+3V3</text>
<text x="61.2" y="164.2">0,1</text>
<text x="68.9" y="164.2">0,1</text>
<text x="150.1" y="164.2">C55</text>
<text x="152.4" y="165.8">4,7uH</text>
<text x="165.4" y="164.2">C56</text>
<text x="173" y="164.2">C51</text>
<text x="39.4" y="169.6">GND</text>
<text x="47" y="172.2">+3V3</text>
<text x="64.8" y="169.6">GND</text>
<text x="80" y="172.2">R32C111</text>
<text x="150.1" y="169.3">0,1</text>
<text x="165.4" y="169.3">0,1</text>
<text x="173" y="169.3">0,1</text>
<text x="26.8" y="176.9">0,1</text>
<text x="36.9" y="176.9">0,1</text>
<text x="146.1" y="174.7">GND</text>
<text x="25.7" y="181.9">C71</text>
<text x="35.8" y="181.9">C72</text>
<text x="34.3" y="187.4">GND</text>
</g>
<g font-size="2.4" fill="#808080">
<text x="75.3" y="29.6">36</text>
<text x="135.7" y="29.6">86</text>
<text x="75.3" y="32.2">35</text>
<text x="75.3" y="34.7">34</text>
<text x="82.4" y="30.7">P60/CTSO/RTSO/TB0IN</text>
<text x="82.4" y="33.3">P61/CLKO/TB1IN</text>
<text x="82.4" y="35.8">P62/RXDO/SCL0/STX0</text>
<text x="118" y="35.8">P02/D2/AN12</text>
<text x="118" y="30.7">P00/D0/AN10</text>
<text x="118.1" y="33.3">P01/D1/AN11</text>
<text x="135.7" y="32.2">85</text>
<text x="135.7" y="34.7">84</text>
<text x="237.1" y="34.7" transform="rotate(-90 237.1 34.7)">3</text>
<text x="75.3" y="37.2">33</text>
<text x="75.3" y="39.8">32</text>
<text x="82.4" y="38.3">P63/TXDO/SDA0/SRX0</text>
<text x="82.4" y="40.9">P64/CTS1/RTS1/CLKS1/SS1</text>
<text x="118" y="38.3">P03/D3/AN13</text>
<text x="118" y="40.9">P04/D4/AN14</text>
<text x="135.7" y="37.2">83</text>
<text x="135.7" y="39.8">82</text>
<text x="235.4" y="37.6">VCC</text>
<text x="235.8" y="40.9">RES</text>
<text x="242.9" y="39.8">2</text>
<text x="75.3" y="42.3">31</text>
<text x="75.3" y="44.8">30</text>
<text x="75.3" y="47.4">29</text>
<text x="82.4" y="43.4">P65/CLK1</text>
<text x="82.4" y="46">P66/RXD1/SCL1/STX1</text>
<text x="118" y="43.4">P05/D5/AN15</text>
<text x="118" y="46">P06/D6/AN16</text>
<text x="135.7" y="42.3">81</text>
<text x="135.7" y="44.8">80</text>
<text x="135.7" y="47.4">79</text>
<text x="235.4" y="44.2">GND</text>
<text x="237.1" y="46.7" transform="rotate(-90 237.1 46.7)">1</text>
<text x="75.3" y="49.9">28</text>
<text x="75.3" y="52.5">27</text>
<text x="82.4" y="48.5">P67/TXD1/SDA1/SRX1</text>
<text x="82.4" y="51">P70/TXD2/SDA2/TA0OUT/SRX2 P10/D8/IIO00(10)</text>
<text x="82.4" y="53.6">P71/RXD2/SCL2/TA0IN/TB5IN/SXP11/D9/IIO01(11)</text>
<text x="114.9" y="53.6">2</text>
<text x="118" y="48.5">P07/D7/AN17</text>
<text x="135.7" y="49.9">78</text>
<text x="135.7" y="52.5">77</text>
<text x="26.5" y="57.5">4</text>
<text x="75.3" y="55">26</text>
<text x="75.3" y="57.5">25</text>
<text x="82.4" y="56.1">P72/CLK2/TA1OUT/V</text>
<text x="82.4" y="58.7">P73/CTS2/RTS2/TA1IN/V/TX8</text>
<text x="113.1" y="56.1">P12/D10/IIO02(12)</text>
<text x="113.2" y="58.7">P13/D11/IIO03(13)</text>
<text x="135.7" y="55">76</text>
<text x="135.7" y="57.5">75</text>
<text x="26.5" y="65.2">1</text>
<text x="26.5" y="62.6">2</text>
<text x="26.5" y="60.1">3</text>
<text x="75.3" y="60.1">24</text>
<text x="75.3" y="62.6">23</text>
<text x="75.3" y="65.2">22</text>
<text x="82.4" y="61.2">P74/TA2OUT/W/CLK8</text>
<text x="82.4" y="63.7">P75/TA2IN/W/RX8</text>
<text x="107.9" y="63.7">P15/D13/INT3/IIO05(15)</text>
<text x="113.1" y="61.2">P14/D12/IIO04(14)</text>
<text x="135.7" y="60.1">74</text>
<text x="135.7" y="62.6">73</text>
<text x="135.7" y="65.2">72</text>
<text x="202.9" y="65.2">1</text>
<text x="220.1" y="65.2">3</text>
<text x="75.3" y="67.7">21</text>
<text x="82.4" y="66.3">P76/TA3OUT/TX5</text>
<text x="82.4" y="68.8">P77/TA3IN/CLK5</text>
<text x="107.9" y="66.3">P16/D14/INT4/IIO06(16)</text>
<text x="107.9" y="68.8">P17/D15/INT5/IIO07(17)</text>
<text x="135.7" y="67.7">71</text>
<text x="206.8" y="66.3">VIN</text>
<text x="214.3" y="66.3">VO</text>
<text x="26.5" y="77.9">2</text>
<text x="26.5" y="75.3">3</text>
<text x="75.3" y="72.8">20</text>
<text x="75.3" y="75.3">19</text>
<text x="75.3" y="77.9">18</text>
<text x="82.4" y="73.9">P80/TA4OUT/U/RX5</text>
<text x="82.4" y="76.4">P81/TA4IN/U/CTS5</text>
<text x="105.7" y="73.9">P20/AN20/A0/[A0/D0]/BC0</text>
<text x="110.4" y="76.4">P21/AN21/A1/[A1/D1]</text>
<text x="135.7" y="72.8">70</text>
<text x="135.7" y="75.3">69</text>
<text x="135.7" y="77.9">68</text>
<text x="209.2" y="74.7" transform="rotate(-90 209.2 74.7)">2</text>
<text x="209.7" y="72.4">GND</text>
<text x="214.3" y="74.7" transform="rotate(-90 214.3 74.7)">4</text>
<text x="26.5" y="80.4">1</text>
<text x="75.3" y="80.4">17</text>
<text x="75.3" y="82.9">16</text>
<text x="82.4" y="81.5">P83/INT1</text>
<text x="82.4" y="79">P82/INT0</text>
<text x="110.4" y="79">P22/AN22/A2/[A2/D2]</text>
<text x="110.4" y="81.5">P23/AN23/A3/[A3/D3]</text>
<text x="135.7" y="80.4">67</text>
<text x="135.7" y="82.9">66</text>
<text x="75.3" y="85.5">15</text>
<text x="76.5" y="88">9</text>
<text x="82.4" y="84.1">P84/INT2</text>
<text x="82.4" y="86.6">P85/NMI</text>
<text x="82.4" y="89.1">P86/XCOUT</text>
<text x="110.4" y="84.1">P24/AN24/A4/[A4/D4]</text>
<text x="110.4" y="86.6">P25/AN25/A5/[A5/D5]</text>
<text x="110.4" y="89.1">P26/AN26/A6/[A6/D6]</text>
<text x="135.7" y="85.5">65</text>
<text x="135.7" y="88">64</text>
<text x="76.5" y="90.6">8</text>
<text x="76.5" y="93.1">5</text>
<text x="76.5" y="95.6">4</text>
<text x="82.4" y="91.7">P87/XCIN</text>
<text x="82.4" y="94.2">VDC1</text>
<text x="110.4" y="91.7">P27/AN27/A7/[A7/D7]</text>
<text x="116.3" y="94.2">P30/A8/[A8/D8]</text>
<text x="135.7" y="90.6">63</text>
<text x="135.7" y="93.1">61</text>
<text x="135.7" y="95.6">59</text>
<text x="76.5" y="98.2">3</text>
<text x="76.5" y="100.7">2</text>
<text x="82.4" y="96.8">P91</text>
<text x="82.4" y="99.3">VDC0</text>
<text x="82.4" y="101.8">P93/DA0/TB3IN</text>
<text x="112.8" y="99.3">P32/A10/[A10/D10]</text>
<text x="113.2" y="101.8">P33/A11/[A11/D11]</text>
<text x="116.3" y="96.8">P31/A9/[A9/D9]</text>
<text x="135.7" y="98.2">58</text>
<text x="135.7" y="100.7">57</text>
<text x="74.1" y="105.8">100</text>
<text x="76.5" y="103.3">1</text>
<text x="82.4" y="104.4">P94/DA1/TB4IN/CTS4</text>
<text x="82.4" y="106.9">P95/ANEX0/CLK4</text>
<text x="112.8" y="104.4">P34/A12/[A12/D12]</text>
<text x="112.8" y="106.9">P35/A13/[A13/D13]</text>
<text x="135.7" y="103.3">56</text>
<text x="135.7" y="105.8">55</text>
<text x="75.3" y="108.3">99</text>
<text x="75.3" y="110.9">98</text>
<text x="82.4" y="109.4">P96/ANEX1/TX4/SDA4</text>
<text x="82.4" y="112">P97/ADTRG/RX4/SCL4</text>
<text x="112.8" y="109.4">P36/A14/[A14/D14]</text>
<text x="112.8" y="112">P37/A15/[A15/D15]</text>
<text x="135.7" y="108.3">54</text>
<text x="135.7" y="110.9">53</text>
<text x="75.3" y="116">95</text>
<text x="75.3" y="118.5">93</text>
<text x="82.4" y="117.1">P100/AN00</text>
<text x="82.4" y="119.6">P101/AN01</text>
<text x="116.9" y="119.6">P41/A17/CLK3</text>
<text x="116.9" y="117.1">P40/A16/XTS3</text>
<text x="135.7" y="116">52</text>
<text x="135.7" y="118.5">51</text>
<text x="75.3" y="121">92</text>
<text x="75.3" y="123.6">91</text>
<text x="82.4" y="122.1">P102/AN02</text>
<text x="82.4" y="124.7">P103/AN03</text>
<text x="118.1" y="122.1">P42/A18/RX3</text>
<text x="118.4" y="124.7">P43/A19/TX3</text>
<text x="135.7" y="121">50</text>
<text x="135.7" y="123.6">49</text>
<text x="75.3" y="126.1">90</text>
<text x="75.3" y="128.6">89</text>
<text x="75.3" y="131.2">88</text>
<text x="82.4" y="127.2">P104/AN04/KL0</text>
<text x="82.4" y="129.8">P105/AN05/KL1</text>
<text x="112.1" y="127.2">P44/CS3/A20/RTS6</text>
<text x="112.2" y="129.8">P45/CS2/A21/CLK6</text>
<text x="135.7" y="126.1">48</text>
<text x="135.7" y="128.6">47</text>
<text x="135.7" y="131.2">46</text>
<text x="246.7" y="126.1">1</text>
<text x="246.7" y="128.6">3</text>
<text x="246.7" y="131.2">5</text>
<text x="255.1" y="126.1">2</text>
<text x="255.1" y="128.6">4</text>
<text x="255.1" y="131.2">6</text>
<text x="75.3" y="133.7">87</text>
<text x="82.4" y="132.3">P106/AN06/KL2</text>
<text x="82.4" y="134.8">P107/AN07/KL3</text>
<text x="113.4" y="132.3">P46/CS1/A22/RX6</text>
<text x="113.6" y="134.8">P47/CS0/A23/TX6</text>
<text x="117.5" y="137.4">P50/WR0/WR</text>
<text x="135.7" y="133.7">45</text>
<text x="135.7" y="136.3">44</text>
<text x="246.7" y="133.7">7</text>
<text x="246.7" y="136.3">9</text>
<text x="255.1" y="133.7">8</text>
<text x="255.1" y="136.3">10</text>
<text x="75.3" y="143.9">10</text>
<text x="76.5" y="141.3">7</text>
<text x="76.5" y="138.8">6</text>
<text x="82.4" y="142.5">CNVSS</text>
<text x="82.4" y="139.9">NSD</text>
<text x="117" y="139.9">P51/WR1/BC1</text>
<text x="123.5" y="142.5">P52/RD</text>
<text x="135.7" y="138.8">43</text>
<text x="135.7" y="141.3">42</text>
<text x="135.7" y="143.9">41</text>
<text x="245.5" y="141.3">13</text>
<text x="245.6" y="138.8">11</text>
<text x="255.1" y="138.8">12</text>
<text x="255.1" y="141.3">14</text>
<text x="75.3" y="149">12</text>
<text x="75.5" y="146.4">11</text>
<text x="82.4" y="145">RESET</text>
<text x="82.4" y="147.5">XOUT</text>
<text x="111.8" y="145">P53/BCLK/CLKOUT</text>
<text x="116.5" y="147.5">P54/HLDA/TX7</text>
<text x="135.7" y="146.4">40</text>
<text x="135.7" y="149">39</text>
<text x="75.3" y="151.5">13</text>
<text x="75.3" y="154">14</text>
<text x="82.4" y="150.1">VSS</text>
<text x="82.4" y="152.6">XIN</text>
<text x="82.4" y="155.2">VCC1</text>
<text x="111.4" y="155.2">P57/RDY/CS3/RTS7</text>
<text x="114.8" y="150.1">P55/HOLD/CLK7</text>
<text x="117.9" y="152.6">P56/ALE/RX7</text>
<text x="135.7" y="151.5">38</text>
<text x="135.7" y="154">37</text>
<text x="75.3" y="156.6">60</text>
<text x="75.3" y="159.1">62</text>
<text x="82.4" y="157.7">VCC2</text>
<text x="82.4" y="160.2">VSS</text>
<text x="125.5" y="160.2">AVSS</text>
<text x="135.7" y="159.1">94</text>
<text x="135.7" y="161.7">96</text>
<text x="125.2" y="165.3">AVCC</text>
<text x="125.3" y="162.8">VREF</text>
<text x="135.7" y="164.2">97</text>
</g>
<g font-size="2" fill="#800000">
<text x="165.8" y="42.3" transform="rotate(-90 165.8 42.3)">+</text>
<text x="175.9" y="42.3" transform="rotate(-90 175.9 42.3)">+</text>
</g>
</svg>
